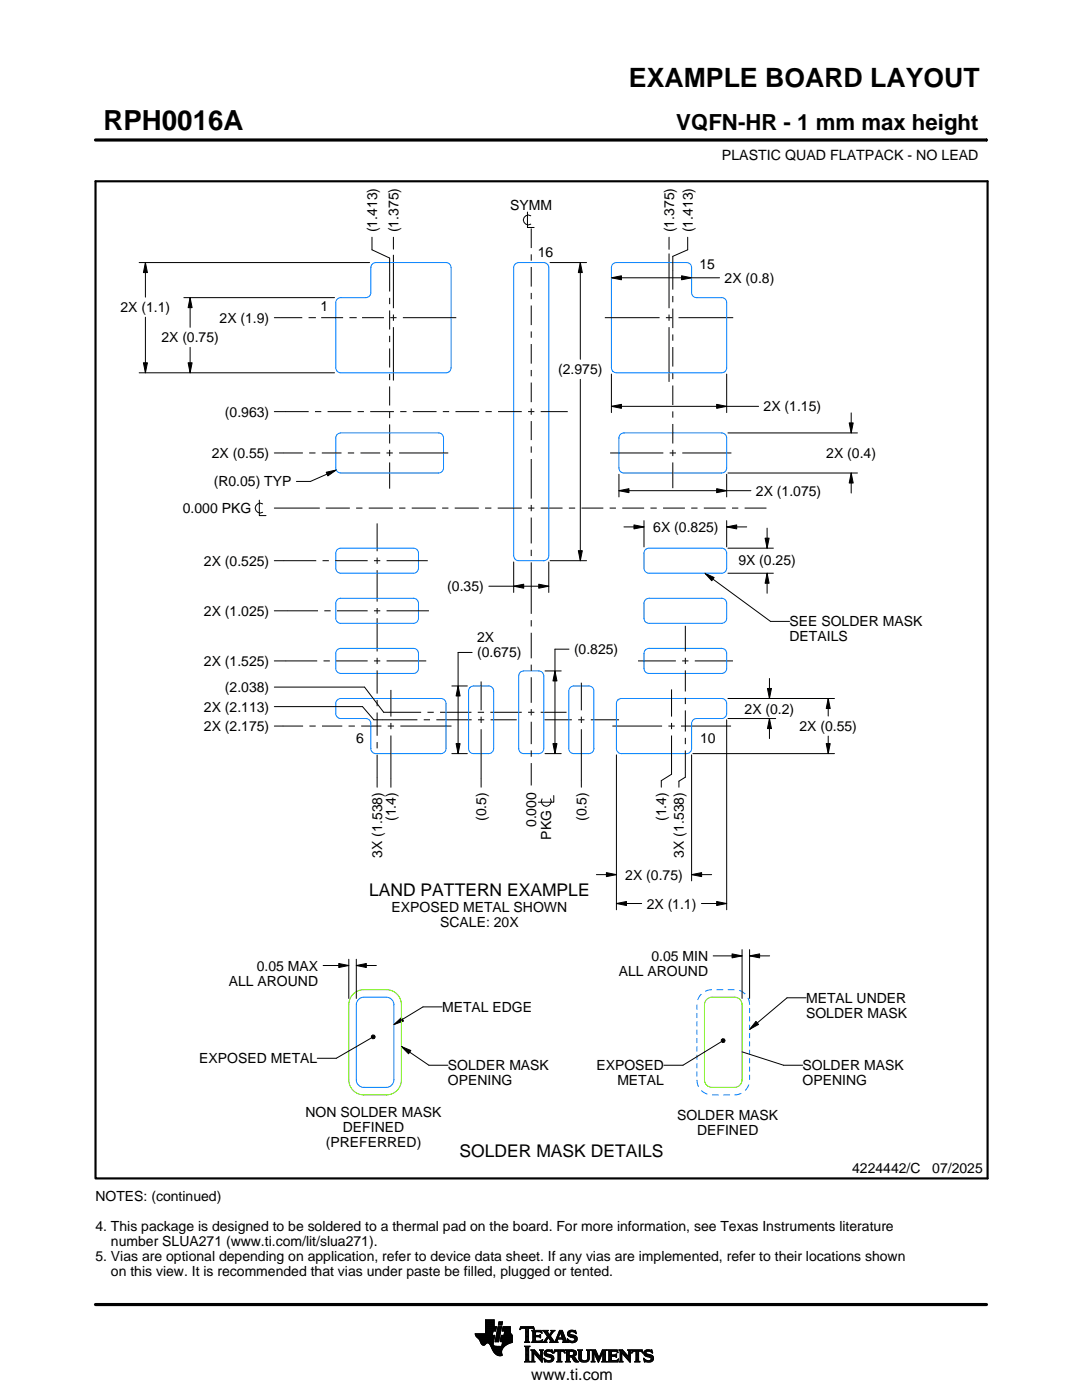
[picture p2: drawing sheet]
<svg xmlns="http://www.w3.org/2000/svg" width="216mm" height="279mm" viewBox="0 0 216 279" stroke-linecap="round" stroke-linejoin="round" font-family="sans-serif">
<g fill="none" stroke="#000" stroke-width=".2">
<path d="M19.1 27.9h177.7M196.8 27.7v.5M27.8 52.4h45.9M29 52.4l.4 2h-.8zM29 52.4v6.9M36.7 59.4h30.1M37.9 59.4l.4 2h-.8zM37.9 59.4v5.9M74.2 47.3v2.6l3.6 1.6v6.7M77.8 59.4v1.3M78.5 47.3v2.4M78.5 50.9v10.6"/>
<path d="M105.2 42.3v3.1h1.4M105.9 43.1a.98 .98 0 0 0-1.5 .8 .98 .98 0 0 0 1.5 .8M106 45.6v3.9M106 50.8v1.2M106 53.3v3.9M106 58.5v1.2M109.8 52.4h7.2M115.8 52.4l.4 2h-.8zM115.8 52.4v19.3M122 55.4l2-.4v.8zM122 55.4h21.6M133.5 47.3v2.5"/>
<path d="M133.5 50.6v10.9M134.3 59.1v1.2M136 55l2 .4-2 .4zM137.2 47.3v2.6l-2.9 1.3v6.6M27.8 74.4h39M28.6 72.4h.8l-.4 2zM29 63.3v11.1M37.5 72.4h.8l-.4 2zM37.9 69.3v5.1M54.7 63.4h5.6M61.6 63.4h1.2M62.8 63.4h.1"/>
<path d="M64.1 63.4h4.4M69.7 63.4h1.3M71 63.4h.1M72.2 63.4h4.4M77.8 62v3.8M77.8 67v1.3M77.8 69.5v3.8M77.8 74.6v1.3M77.8 77.1v3.8M77.9 63.4h1.2M78.5 62.8v1.2M78.5 65.3v10.6"/>
<path d="M80.4 63.4h10.6M106 61v3.9M106 66.1v1.3M106 68.7v3.9M106 73.8v1.3M106 76.3v4M115.8 75.7v36.2M120.7 63.4h10.9M122 74.7v7.6M132.9 63.4h1.2M133.5 62.8v1.2M133.5 65.3v10.9"/>
<path d="M134.3 61.6v3.9M134.3 66.7v1.3M134.3 69.3v3.9M134.3 74.4v1.3M134.3 76.9v3.9M135.4 63.4h10.9M145 74.7v7.6M51.7 99.8v3.1h1.4M54.7 90.4h5.7M54.7 82.1h6.9M61.7 90.4h1.3M62.9 82.1h1.2"/>
<path d="M64.2 90.4h3.9M65.1 94.2l2-.4-1.7 1.2zM65.4 82.1h4.7M67.1 93.8l-5.2 2.3h-2.8M69.4 90.4h1.3M71.4 82.1h1.2M71.9 90.4h4M73.9 82.1h4.7M77.1 90.4h1.3M77.8 82.2v1.2M77.8 84.7v3.8M77.8 89.8v1.2"/>
<path d="M77.8 92.3v5.2M79.6 90.4h9.8M79.9 82.1h1.2M82.4 82.1h4.7M88.4 82.1h1.2M90.9 82.1h4.7M96.9 82.1h1.2M99.4 82.1h4.7M105.4 82.1h1.2M106 81.5v1.3M106 84v3.8M106 89.1v1.2"/>
<path d="M106 91.6v7.9M107.9 82.1h5.4M121.7 90.4h10.7M122 81.1l2-.4v.8zM122 81.1h29.4M123.5 97.9l2-.4v.8zM123.5 94.6v4.6M123.5 97.9h26.3M133.6 90.4h1.3M134.3 82.1v1.3M134.3 84.6v3.9M134.3 89.8v1.2"/>
<path d="M134.3 92.3v5.1M136.1 90.4h9.8M143 80.7l2 .4-2 .4zM143 97.5l2 .4-2 .4zM145 94.6v4.6M145.3 94.4h25.8M145.3 86.4h25.8M169.4 84.4h.8l-.4 2zM169.8 94.4l.4 2h-.8zM169.8 82.4v4M169.8 94.4v4M52.4 100.6a.98 .98 0 0 0-1.5 .8 .98 .98 0 0 0 1.5 .8"/>
<path d="M54.7 101.4h9.1M54.7 111.9h8.4M64.4 111.9h1.2M65 101.4h4.8M66.9 111.9h6.5M71.1 101.4h1.2M73.6 101.4h4.8M74.6 111.9h1.3M75.3 104.5v5.5M75.3 111.3v1.2M75.3 113.8v6.3M77.1 111.9h8.3"/>
<path d="M79.6 101.4h1.3M82.2 101.4h4.8M88.2 101.4h1.3M90.7 101.4h4.8M96.8 101.4h1.3M97.5 117h12M99.3 101.4h4.8M102.5 117l2-.4v.8zM102.5 112.1v6.1M105.4 101.4h1.2M106 100.8v1.2M106 103.3v5.2"/>
<path d="M106 109.7v1.3M106 112.2v10.3M107.5 116.6l2 .4-2 .4zM107.9 101.4h4.4M109.5 112.1v6.1M109.8 111.9h7.2M113.5 101.4h1.3M115.4 109.9h.8l-.4 2zM116 101.4h4.4M121.6 101.4h1.3M124.2 101.4h4.3M124.5 105.2h4"/>
<path d="M126.5 104.8l2 .4-2 .4zM128.5 103.9v5.3M129.8 101.4h1.2M132.3 101.4h4.4M137.9 101.4h1.3M140.4 101.4h4.4M140.7 114.4l1.8 .9-.5 .6zM140.7 114.4l13 9.6h3.8M145 105.2l2-.4v.8zM145 105.2h4M145 103.9v5.3M145.3 114.4h9"/>
<path d="M145.3 109.4h9M146.1 101.4h1.2M148.6 101.4h4.3M152.7 107.4h.8l-.4 2zM153.1 114.4l.4 2h-.8zM153.1 105.4v4M153.1 114.4v4M54.7 131.9h8.6M54.7 121.9h8.8M54.7 137.1h18l3.9 5.1h7.4M64.6 131.9h1.2M64.7 121.9h1.3"/>
<path d="M67.1 131.9h6.3M67.2 121.9h6.2M74.6 131.9h1.3M74.6 121.9h1.3M75.3 121.3v1.2M75.3 123.4v6.6M75.3 131.3v1.2M75.3 133.8v4.6M75.3 139.7v1.2M77.1 131.9h8M77.1 121.9h8.5M78 137.7v5.3"/>
<path d="M90.2 136.9h3M91.4 136.9l.4 2h-.8zM94.2 130.2h-2.8v20.2M96 136v5.8M106 123.8v1.2M106 126.3v5.1M106 132.6v1.3M106 135.2v5.1M108.7 133.9h3.3M110.7 133.9l.4 2h-.8zM113.5 129.6h-2.8v20.8M116 136.2v5.6"/>
<path d="M127.3 131.9h7.6M134 137.6v5.4M136.1 131.9h1.3M136.7 124.9v5.1M136.7 131.3v1.2M136.7 133.8v4.2M136.7 139.3v1.2M138.6 131.9h7.7M145.3 139.4h21.2M153.1 137.4h.8l-.4 2zM153.5 135.4v4M165.3 139.4l.4 2h-.8z"/>
<path d="M165.3 139.4v3.5M54.7 141h17.6l2.3 2.6h8.7M54.7 144.9h5.8M61.7 144.9h1.3M64.3 144.9h4M69.6 144.9h1.2M72.1 144.9h4M75.3 142.2v4.6M75.3 148.1v1.3M75.3 150.6v6.5M77.4 144.9h1.2M78 144.3v1.2"/>
<path d="M78 146.8v10.3M79.9 144.9h10.2M84.5 143.6h1.3M85.3 142.2h1.3M87.1 143.6h7M87.8 142.2h6.3M90.2 150.4h3M91 148.4h.8l-.4 2zM95.3 142.2h1.3M95.4 143.6h1.2M96 143v1.3M96 145.5v11.6"/>
<path d="M97.8 142.2h6.3M97.9 143.6h5.2M105.4 142.2h1.2M106 141.5v1.3M106 144v4.5M106 149.8v1.2M106 152.3v4.5M107.9 142.2h5.1M108.2 159.4a.98 .98 0 0 0 .8 1.5 .98 .98 0 0 0 .8-1.5M108.6 143.6h5.5M108.7 150.4h3.3M110.3 148.4h.8l-.4 2z"/>
<path d="M110.5 158.8v1.3h-3.1M115.4 143.6h1.2M116 143v1.3M116 145.5v11.6M117.9 143.6h5.6M122.2 144.9h9.9M123 150.7v30.9M133.4 144.9h1.2M134 144.3v1.2M134 146.8v7.7l-2 1.3v1.3M135.9 144.9h10M136.7 141.8v4.2"/>
<path d="M136.7 147.3v1.2M136.7 149.8v5.3l-1.2 .8v1.2M138 150.7v25.1M138.3 150.4h28.2M145 143.6v38M145.3 143.4h9.5M153.5 143.4l.4 2h-.8zM153.5 143.4v4M164.9 148.4h.8l-.4 2zM165.3 146.9v3.5M119 174.6h4M121 174.2l2 .4-2 .4z"/>
<path d="M138 174.6l2-.4v.8zM138 174.6h4M143 179.9l2 .4-2 .4zM64.5 192.7h5.1M67.6 192.3l2 .4-2 .4zM69.6 191.4v7.9M71.1 192.7l2-.4v.8zM71.1 191.4v7.9M71.1 192.7h4M123 180.3l2-.4v.8zM123 180.3h5M140 180.3h5"/>
<path d="M142.3 190.8h5.8M146.1 190.4l2 .4-2 .4zM148.1 189.5v9.8M149.6 190.8l2-.4v.8zM149.6 190.8h4M149.6 189.5v9.8M160.9 199.1h-3.8l-7.5 6.3M74.1 206.8l.3-.3 .3 .1 .2 .3-.2 .3-.3 .1-.3-.2zM74.1 207.1l-7 4.1h-3.8M78.6 204.5l1.5-1.4 .4 .7zM80.1 208.9l1.9 .7-.5 .7zM80.1 208.9l5.5 3.7h3.8"/>
<path d="M88.2 200.9h-3.8l-5.8 3.6M143.9 207.5l.3-.2 .3 .1 .2 .3-.2 .3-.3 .1-.3-.2zM143.9 207.9l-7.6 4.7h-3.8M148.1 209.9l8.3 2.7h3.8M150.8 203.8l.6 .7-1.8 .9zM94.8 266.2h3.5M94.8 266.3h3.5M94.9 266.4h3.3M94.9 266.5h3.8l-.2 1.2M94.9 266.5h3.8M95 266.6h3.7M95 266.7h3.7"/>
<path d="M95.1 266.8h3.6M95.2 266.9h3.4M95.3 267h3.3M95.4 267.1h3.2M95.5 267.2h3.1M95.6 267.3h3M95.7 267.4h2.8M95.7 267.5h2.8M95.8 267.6h2.7M95.8 267.7h2.7M95.9 267.8h2.6M95.9 267.9h2.5"/>
<path d="M95.9 268h2.5M96 268h1.1M96 268.1h1M96.1 268.2h.8M96.1 268.3h.7M96.2 268.4h.6M96.3 268.4h.4M96.9 266.1h1.4M96.9 266h1.4M96.9 265.9h1.4M96.9 265.8h1.5M96.9 265.7h1.5"/>
<path d="M96.9 264.7l2.2 .1-.2 .9h-.5l-.2 .8M96.9 265.6h2M96.9 265.5h2M96.9 265.4h2M96.9 265.3h2.1M96.9 265.2h2.1M96.9 265.1h2.1M96.9 265h2.1M96.9 264.9h2.1M96.9 264.8h2.2M96.9 264.6h1.7M96.9 264.5h1.7"/>
<path d="M96.9 264.4h1.7M96.9 264.3h1.7M96.9 264.2h1.7M96.9 264.1h1.7M96.9 264h1.7M96.9 263.9h1.7M96.9 263.8h1.7M96.9 263.7h1.7M96.9 263.6h1.7M96.9 263.5h1.7M96.9 263.4h1.7M97.5 268h.9"/>
<path d="M97.6 268.1h.8M97.7 268.2h.7M97.7 268.3h.7M97.8 268.4h.6M97.9 268.5h.6M97.9 268.6h.7M98 268.7h1.1M98 268.8h2.6M98 268.8h2.5M98.1 268.9h2.3M98.1 269h2.3M98.1 269.1h2.2"/>
<path d="M98.2 269.2h2.1M98.2 269.2h2M98.2 269.3h2M98.3 269.4h1.9M98.3 269.5h1.8M98.4 269.6h1.7M98.4 268v.4l.3 .2 2 .1M98.5 269.7h1.6M98.5 267.7l-.1 .3M98.5 269.8h1.6M98.6 269.9h1.5M98.6 264.8v-1.4h-1.7v2.8h-2.1l.1 .3 .7 .8 .7 1.1 .3 .1 .6-.5 .4 .1 1 1.8 .8 .6h.8l-.1-1 .8-1"/>
<path d="M98.6 270h1.5M98.7 270h1.4M98.8 270.1h1.3M98.8 267.7h.7M98.8 267.6h.7M98.8 267.5h.7M98.9 270.2h1.2M98.9 267.4h.7M98.9 267.3h.7M98.9 267.2h.7M98.9 267.1h.7M98.9 267h.7"/>
<path d="M98.9 270.3h1.3M99 266.9h.6M99 266.9h.7M99 266.8h.7M99 266.7h.7M99 266.6h.7M99 266.5h.7M99.1 270.4h1.1M99.1 266.4h.7M99.1 266.3h.7M99.1 266.2h.7M99.1 266.1h.7"/>
<path d="M99.1 266h.7M99.2 265.9h.7M99.2 265.8h.7M99.2 270.4h1M99.2 265.7h.7M99.2 265.6h.7M99.2 265.5h.7M99.3 265.4h.6M99.3 265.4h.7M99.3 265.3h.7M99.3 265.2h.7M99.3 265.1h.7"/>
<path d="M99.3 265h.7M99.4 270.5h.8M99.4 264.9h.7M99.4 264.8h.7M99.4 264.8h.7l-.6 3h-.7zM99.4 264.5l.2-.7h.7l-.2 .7h-.7M99.5 264.4h.6M99.5 264.3h.7M99.5 264.2h.7M99.5 264.1h.7M99.5 264h.7M99.5 263.9h.7"/>
<path d="M99.6 263.8h.7M99.8 270.6h.1M99.8 267.7h2.4M99.8 267.6h2.4M99.8 267.5h2.4M99.9 267.4h2.3M99.9 267.3h2.3M99.9 267.2h2.3M99.9 267.1h2.3M99.9 267h2.3M99.9 266.9h2.3M100 266.9h2.2"/>
<path d="M100 266.8h2.2M100 266.7h2.2M100 266.6h2.2M100 266.5h2.2M100.1 268.6h.7M100.2 268.5h.7M100.2 268.4h.8M100.2 268.4h.9M100.2 268.3h1M100.2 268.2h1.2M100.2 265.6h1.6M100.2 268.1h1.4"/>
<path d="M100.2 265.5h1.6M100.2 268h1.6M100.3 265.4h1.5M100.3 268h1.7M100.3 267.9h1.9M100.3 265.3h1.5M100.3 267.8h1.9M100.3 265.2h1.5M100.3 265.1h1.5M100.3 265h1.5M100.4 264.9h1.4M100.4 264.8h1.4"/>
<path d="M100.6 266.5l.1-.8h-.5l.2-.9h1.4l.1 1.1 .3 .6v1.4l-1.3 .6M100.6 266.4h1.5M100.6 266.3h1.4M100.6 266.2h1.4M100.6 266.1h1.3M100.7 266h1.2M100.7 265.9h1.2M100.7 265.8h1.1M100.7 265.7h1.1M102.2 266.5h-2.2l-.2 1.1 .5 .2-.2 .9M103.7 265.3h.1M103.8 265.2h.2"/>
<path d="M103.8 265h2.8M103.8 264.9h2.7M103.9 264.8h2.6M104.7 267.8h1M104.7 271.8h1.1M104.7 268.7h1M104.8 267.7h.7M104.8 271.7h.8M104.9 265.2h.6M104.9 268.9h.6M104.9 267.6h.6M104.9 267.5l-.2 .3"/>
<path d="M104.9 267.5h.6M104.9 267.4h.6M104.9 267.3h.6M104.9 267.2h.6M104.9 267.1h.6M104.9 267h.6M104.9 266.8h.6M104.9 266.7h.6M104.9 266.6h.6M104.9 266.5h.6M104.9 266.4h.6M104.9 266.3h.6"/>
<path d="M104.9 266.2h.6M104.9 266.1h.6M104.9 265.9h.6M104.9 265.8h.6M104.9 265.7h.6M104.9 265.6h.6M104.9 265.5h.6M104.9 265.4h.6M104.9 265.3h.6M104.9 271.5h.6M104.9 269h.6M104.9 271.4h.6"/>
<path d="M104.9 271.4v-2.4l-.2-.4h1.1l-.3 .4v2.4M104.9 271.4l-.2 .4h1.1l-.3-.4M104.9 271.3h.6M104.9 271.2h.6M104.9 271.1h.6M104.9 271h.6M104.9 270.9h.6M104.9 270.8h.6M104.9 270.6h.6M104.9 270.5h.6M104.9 270.4h.6M104.9 270.3h.6"/>
<path d="M104.9 270.2h.6M104.9 270.1h.6M104.9 270h.6M104.9 269.9h.6M104.9 269.8h.6M104.9 269.6h.6M104.9 269.5h.6M104.9 269.4h.6M104.9 269.3h.6M104.9 269.2h.6M104.9 269.1h.6M105.5 267.5l.2 .3"/>
<path d="M105.5 267.5v-2.3l.7-.1 .4 .3-.1-.6h-2.6l-.1 .6 .4-.3 .7 .1v2.3M105.7 267.8h-1M105.9 271.8h.8M105.9 269.4h.8M106.1 269.5h.7M106.1 267.8h2M106.1 271.7h.5M106.2 269.6h.7M106.2 271.5h.3M106.2 265.6h1.8M106.2 269.8h.8M106.2 271.4h.3"/>
<path d="M106.2 271.4l-.3 .4h.8l-.2-.4M106.2 271.3h.3M106.2 271.2h.3M106.2 271.1h.3M106.2 271h.3M106.2 270.9h.3M106.2 270.8h.3M106.2 270.6h.3M106.2 270.5h.3M106.2 270.4h.3M106.2 270.3h.3M106.2 270.2h.3"/>
<path d="M106.2 270.1h.3M106.2 270h1M106.2 269.9h.9M106.2 269.8v1.6M106.2 269.8l-.3-.4h.8l1.2 1.4M106.3 267.7h1.8M106.3 265.7h1.8M106.3 267.6h.6M106.3 265.8h.6M106.3 267.5l-.2 .3M106.3 267.5h.5M106.3 267.4h.5"/>
<path d="M106.3 267.3h.5M106.3 267.2h.5M106.3 267.1h.5M106.3 267h.5M106.3 266.8h.5M106.3 266.7h1.6M106.3 266.6h1.6M106.3 266.5h.5M106.3 266.4h.5M106.3 266.3h.5M106.3 266.2h.5M106.3 266.1h.5"/>
<path d="M106.3 265.9h.5M106.4 265.2h.2M106.5 270h.1M106.5 270v1.4M106.5 265.3h.1M106.6 270.1h.7M106.7 270.2h.7M106.8 270.3h.7M106.8 265.9l.2-.1h.6l.6 .2-.2-.5h-1.9l.2 .3v1.7M106.8 265.9v.6h.8l.3-.2v.7M106.9 270.4h.7M107 270.5h.7"/>
<path d="M107.1 270.6h.7M107.2 270.8h1M107.3 270.9h.9M107.4 271h.8M107.5 271.1h.7M107.6 271.2h.6M107.6 266.5h.3M107.7 271.3h.5M107.7 269.4h.7M107.7 266.8h.2M107.7 267.6h.5M107.8 266.4h.1"/>
<path d="M107.8 271.4h.4M107.8 267h.1M107.8 265.8h.3M107.8 269.5h.5M107.9 271.5h.3M107.9 269.6h.3M107.9 267l-.3-.2h-.8l.1 .8h.9l.5-.2M107.9 269.8h.3M107.9 270.6h.3M107.9 270.5h.3M107.9 270.4h.3M107.9 270.3h.3"/>
<path d="M107.9 270.2h.3M107.9 270.1h.3M107.9 270h.3M107.9 269.9h.3M107.9 269.8v1M107.9 269.8l-.2-.4h.7l-.2 .4M108 271.7h.2M108 265.9h.1M108 267.5h.2M108.1 271.8h.1M108.1 266.1h.1M108.2 267.4h.1"/>
<path d="M108.2 269.8v2.1l-1.7-1.9M108.2 267.8h.9M108.3 267.4l-.2 .5-2-.1M108.3 265.6h1M108.5 267.7h.5M108.5 271.1l.8 .4h.5l.2-.1-.1-.4-1-.4-.3-.3 .1-.7 .7-.2 .6 .1 .2-.1 .1 .6-.9-.3-.3 .1-.1 .3 1.3 .4 .2 .6M108.5 271.1h.1M108.5 265.7h.7M108.5 271.2h.2M108.6 271.3h.2M108.6 270.1h.4M108.6 270h.4"/>
<path d="M108.6 270.2h.6M108.6 267.6h.4M108.6 271.4h.4M108.6 269.9h.4M108.6 270.3h1M108.6 265.8h.7M108.6 271.5h.8M108.6 269.8h.5M108.7 271.7h1.5M108.7 270.4h1.3M108.7 267.5h.3M108.7 271.8h.1"/>
<path d="M108.7 265.9h.6M108.7 269.6h1.5M108.8 267.4h.3M108.8 270.5h1.5M108.8 266.1h.6M108.8 269.5h1.4M108.8 267.3h.4M108.9 266.2h.6M108.9 267.2h.4M108.9 266.3h.6M108.9 270.6h1.5M109 267.1h.3"/>
<path d="M109 266.4h1M109.1 271.8h.9M109.1 269.4h.7M109.1 267h.9M109.1 266.5h.8M109.1 267.8h-.9M109.2 266.8h.8M109.2 266.6h.6M109.2 266.7h.7M109.2 266.7l-.6 .9-.4 .2M109.3 270.8h1.1M109.5 267.1h.6"/>
<path d="M109.6 267.2h.6M109.7 271.5h.7M109.7 267.3h.6M109.7 267.8l.2-.2-.5-.7-.4 .8 .1 .1M109.7 267.8h1.6M109.7 266.3h.4M109.7 267.4h.6M109.8 270.9h.7M109.8 266.2h.3M109.8 266.6l.9 1.2 1-2.3h.5l.8 2.1 .3 .2M109.8 267.5h.6M109.9 266.1h.3"/>
<path d="M109.9 269.8h.4M109.9 267.6h.6M109.9 267.7h.7M109.9 271.4h.5M109.9 265.9h.4M110 271h.5M110 265.6h.7M110 265.9l-.4 .5-.4-.6 .2-.3h-1.1l.9 1.2M110 265.9l.1-.2-.2-.2h.8l-.9 1.1M110 271.3h.5M110 265.8h.4M110 271.1h.5"/>
<path d="M110 271.2h.5M110.1 269.4h.1M110.1 265.7h.4M110.1 269.9h.2M110.2 270h.1M110.5 270h.1M110.5 269.9h.2M110.5 271.1l-.2 .5-.8 .3-.6-.2-.2 .1-.2-.7M110.5 269.8h.3M110.6 269.6h2.1M110.6 269.5h2M110.6 269.4h2"/>
<path d="M110.7 267.7h.5M110.8 267.6h.4M110.9 267.5h.3M110.9 267.4h.3M111 267.3h.3M111 267.2h1.8M111 267.1h1.8M111.1 267h.3M111.1 271.8h1M111.1 266.8h.4M111.2 266.7h.3M111.2 267.5l.1-.2h1l.1 .2"/>
<path d="M111.2 267.5v.3h.1M111.2 266.6h.3M111.3 266.5h.3M111.3 271.7h.6M111.3 266.4h.3M111.3 271.5h.6M111.3 267.8h-1.6M111.3 269.8h.6M111.4 266.3h.3M111.4 271.4h.5M111.4 271.4l-.1-1.7h-.4l-.4 .4 .2-.7h1.9l.1 .7-.3-.4h-.5v1.7M111.4 270.5h.5"/>
<path d="M111.4 270.4h.5M111.4 270.3h.5M111.4 270.2h.5M111.4 270.1h.5M111.4 270h.5M111.4 269.9h.5M111.4 271.4l-.3 .4h1l-.2-.4M111.4 271.3h.5M111.4 271.2h.5M111.4 271.1h.5M111.4 271h.5M111.4 270.9h.5"/>
<path d="M111.4 270.8h.5M111.4 270.6h.5M111.4 266.2h.3M111.4 266.1h.4M111.5 265.9h.9M111.5 265.8h.8M111.6 265.7h.7M111.6 265.6h.6M111.8 265.9l.4 1.1h-.8zM111.9 266.1h.5M111.9 266.2h.5M111.9 266.3h.6"/>
<path d="M112 266.4h.5M112 266.5h.6M112.1 266.6h.5M112.1 266.7h.6M112.1 266.8h.6M112.2 267h.5M112.2 267.8h1.1M112.3 267.3h.6M112.3 267.4h.6M112.4 267.5h.6M112.4 267.5v.3h-.2M112.4 269.8h.3"/>
<path d="M112.4 267.6h.6M112.4 267.7h.7M112.6 269.9h.1M112.6 270h.2M112.8 271.8h1M112.8 269.4h1.6M113 269.5h1.7M113 271.7h.7M113 269.6h1.9M113 271.5h.6M113 269.8h.6M113 271.4h.6"/>
<path d="M113 271.4l-.2 .4h1l-.2-.4M113 271.3h.6M113 271.2h.6M113 271.1h.6M113 271h.6M113 270.9h.6M113 270.8h1.5M113 270.6h1.6M113 270.5h1.8M113 270.4h.6M113 270.3h.6M113 270.2h.6"/>
<path d="M113 270.1h.6M113 270h.6M113 269.9h.6M113 269.8v1.6M113 269.8l-.2-.4h1.4l.6 .2 .2 .3v.4l-.2 .3-.4 .1M113.2 267.3h.2M113.2 267.4h.3M113.2 266.2h.5M113.2 266.3h.6M113.2 266.1h.5M113.3 267.5h.3M113.3 267.8h-1.1"/>
<path d="M113.3 266.4h.9M113.3 265.9h.4M113.3 267.6h.6M113.3 266.5h1.3M113.3 267.7h1.6M113.3 265.8h.5M113.3 267.8h.2M113.4 266.6h1.5M113.4 265.7h1.5M113.4 265.7l.5-.2 .7 .1 .2-.1 .1 .7-.7-.4h-.4l-.1 .3 .1 .2 .9 .2 .4 .3 .1 .5-.3 .5-.6 .2-.7-.2-.2 .1-.2-.7 .9 .5 .5-.1 .1-.3-.2-.3-1.1-.4-.2-.4zM113.5 266.7h1.5M113.5 265.6h1.4"/>
<path d="M113.6 271.4v-.6h.4l.7 1h.8M113.6 269.9l.1-.2 .7 .2v.4l-.4 .2M113.6 269.9v.6M113.7 267.8h1.1M113.8 266.8h1.3M113.8 265.5h.6M114 268h.4M114.1 270.9h.6M114.2 271h.6M114.2 271.1h.7M114.3 271.2h.6M114.3 267h.8"/>
<path d="M114.3 269.8h.7M114.3 270.4h.6M114.4 271.3h.6M114.4 270.7l1.1 1.1M114.4 270.7h.1M114.4 271.4h.7M114.4 269.9h.6M114.4 270.3h.6M114.5 267.6h.5M114.5 270.2h.5M114.5 270h.5M114.5 265.8h.4"/>
<path d="M114.5 270.1h.5M114.5 271.5h.7M114.6 271.7h.7M114.6 267.1h.6M114.6 267.5h.5M114.7 267.2h.5M114.7 267.4h.5M114.7 265.9h.3M114.7 267.3h.5M114.7 271.8h.8M114.8 266.1h.2M114.9 266.2h.1"/>
<path d="M115.3 269.4h.9M115.4 269.5h.7M115.5 269.6h.5M115.5 269.8h.5M115.5 269.8v1.4l.4 .5 .6 .2 .7-.1 .3-.3 .1-.5M115.5 271h.5M115.5 270.9h.5M115.5 270.8h.5M115.5 270.6h.5M115.5 270.5h.5M115.5 270.4h.5M115.5 270.3h.5"/>
<path d="M115.5 270.2h.5M115.5 270.1h.5M115.5 270h.5M115.5 269.9h.5M115.5 269.8l-.2-.4h.9l-.2 .4M115.5 271.1h.5M115.5 271.2h.5M115.5 271.3h.6M115.6 271.4h.6M115.7 271.5h.8M115.8 271.7h1.5M116 271l.2 .4 .5 .2 .4-.2 .2-.4"/>
<path d="M116 269.8v1.2M116 271.8h1.1M116.8 271.5h.6M117 269.4h.8M117.1 271.4h.4M117.2 269.5h.5M117.2 271.3h.4M117.2 269.6h.4M117.2 271.2h.4M117.2 271.1h.4M117.3 269.8h.3M117.3 271h.3"/>
<path d="M117.3 270.9h.3M117.3 270.8h.3M117.3 270.6h.3M117.3 270.5h.3M117.3 270.4h.3M117.3 270.3h.3M117.3 270.2h.3M117.3 270.1h.3M117.3 270h.3M117.3 269.9h.3M117.6 269.8l.2-.4h-.8l.2 .3 .1 1.3M117.6 269.8v1.2"/>
<path d="M118 271.8h.7M118 269.4h.8M118.1 269.5h.8M118.1 271.7h.5M118.2 269.6h.7M118.2 271.5h.3M118.2 269.8h.8M118.2 271.4h.3M118.2 269.8l-.2-.4h.8l.7 1.6 .7-1.6h.9l-.3 .4M118.2 271.4l-.2 .4h.7l-.2-.4M118.2 271.3h.3M118.2 271.2h.3"/>
<path d="M118.2 271.1h.3M118.2 271h.3M118.2 270.9h.3M118.2 270.8h.3M118.2 270.6h.3M118.2 270.5h.3M118.2 270.4h.3M118.2 270.3h.3M118.2 270.2h.3M118.2 270.1h.3M118.2 270h.9M118.2 269.9h.8"/>
<path d="M118.2 269.8v1.6M118.6 270.1h.5M118.6 270.2h.6M118.7 270.3h.5M118.7 270.4h.6M118.8 270.5h.5M118.8 270.6h.6M118.9 270.8h.5M118.9 270.9h.6M119 271h.8M119 271.1h.8M119.1 271.2h.6"/>
<path d="M119.1 271.3h.6M119.2 271.4h.4M119.2 271.5h.4M119.3 271.7h.2M119.3 271.8h.2M119.6 270.9h.3M119.6 270.8h.3M119.7 270.6h.3M119.7 270.5h.3M119.8 270.4h.3M119.8 270.3h.3M119.9 270.2h.3"/>
<path d="M119.9 270.1h.3M120 270h.8M120 269.9h.8M120 269.8h.8M120.1 271.8h1M120.1 269.6h.7M120.1 269.5h.8M120.2 269.4h.9M120.2 271.7h.7M120.3 271.5h.5M120.3 271.4h.5M120.3 271.4l-.2 .4h1l-.3-.4"/>
<path d="M120.3 271.4v-1.5l-.9 2-.9-2v1.5M120.3 271.3h.5M120.3 271.2h.5M120.3 271.1h.5M120.3 271h.5M120.3 270.9h.5M120.3 270.8h.5M120.3 270.6h.5M120.3 270.5h.5M120.3 270.4h.5M120.3 270.3h.5M120.3 270.2h.5"/>
<path d="M120.3 270.1h.5M120.8 269.8v1.6M121.2 271.8h2M121.2 269.4h1.9M121.4 269.5h1.8M121.4 271.7h1.9M121.5 269.6h1.7M121.5 271.5h1.8M121.5 269.8h.5M121.5 271.4h.5M121.5 269.8l-.3-.4h1.9l.2 .6M121.5 269.9h.5"/>
<path d="M121.5 269.8v1.6M121.5 271.3h.5M121.5 271.2h.5M121.5 271.1h.5M121.5 271h.5M121.5 270.9h.5M121.5 270.8h.5M121.5 270.6h1.5M121.5 270.5h1.5M121.5 270.4h1.5M121.5 270.3h.5M121.5 270.2h.5"/>
<path d="M121.5 270.1h.5M121.5 270h.5M122.6 270.4l.4-.2v.7l-.2-.2h-.8v.7l.2 .1M122.9 270.8h.1M122.9 270.3h.1M123 269.8h.3M123.1 271.4h.3M123.2 269.9h.1M123.3 270h.1M123.3 270l-.4-.3h-.8l-.1 .7M123.3 271.3h.1M123.4 271.2h.1"/>
<path d="M123.4 271.2l-.2 .6h-2l.3-.4M123.4 271.2l-.3 .3h-.4M123.5 271.8h.8M123.5 269.4h.7M123.6 269.5h.7M123.7 271.7h.5M123.7 269.6h.7M123.7 271.5h.4M123.7 269.8h.8M123.7 271.4h.4M123.7 271.4l-.2 .4h.8l-.2-.4M123.7 271.3h.4"/>
<path d="M123.7 271.2h.4M123.7 271.1h.4M123.7 271h.4M123.7 270.9h.4M123.7 270.8h.4M123.7 270.6h.4M123.7 270.5h.4M123.7 270.4h.4M123.7 270.3h.4M123.7 270.2h.4M123.7 270.1h.4M123.7 270h1"/>
<path d="M123.7 269.9h.9M123.7 269.8v1.6M123.7 269.8l-.2-.4h.7l1.2 1.4 .1-1M124.1 270v1.4M124.1 270h.1M124.2 270.1h.6M124.2 270.2h.7M124.3 270.3h.7M124.4 270.4h.7M124.5 270.5h.7M124.6 270.6h.7M124.7 270.8h1.1"/>
<path d="M124.8 270.9h1M124.9 271h.9M125 271.1h.8M125.1 271.2h.7M125.2 271.3h.6M125.2 269.4h.8M125.3 271.4h.5M125.4 269.5h.5M125.4 271.5h.4M125.4 269.6h.4M125.5 269.8h.3M125.5 269.8l-.3-.4h.8l-.2 .4"/>
<path d="M125.5 270.4h.3M125.5 270.3h.3M125.5 270.2h.3M125.5 270.1h.3M125.5 270h.3M125.5 269.9h.3M125.5 270.6h.3M125.5 270.5h.3M125.5 271.7h.3M125.6 271.8h.2M125.8 269.8v2.1l-1.7-1.9M126 270h.1"/>
<path d="M126.1 269.9h.1M126.1 269.8h.3M126.1 269.6h2.1M126.2 269.5h2M126.2 269.4h2M126.6 271.8h1.1M126.9 271.7h.6M126.9 271.5h.5M126.9 269.8h.5M126.9 271.4h.5M126.9 271.4v-1.7h-.5l-.3 .4 .1-.7h1.9l.2 .7-.4-.4h-.5v1.7M126.9 270.5h.5"/>
<path d="M126.9 270.4h.5M126.9 270.3h.5M126.9 270.2h.5M126.9 270.1h.5M126.9 270h.5M126.9 269.9h.5M126.9 271.4l-.3 .4h1.1l-.3-.4M126.9 271.3h.5M126.9 271.2h.5M126.9 271.1h.5M126.9 271h.5M126.9 270.9h.5"/>
<path d="M126.9 270.8h.5M126.9 270.6h.5M128 269.8h.3M128.1 269.9h.2M128.2 270h.1M128.4 271.1h.1M128.4 271.2h.2M128.5 271.3h.2M128.5 270.1h.4M128.5 270h.4M128.5 270.2h.6M128.5 271.4h.4"/>
<path d="M128.5 269.9h.4M128.5 270.3h1M128.5 271.5h.8M128.5 269.8h.5M128.6 271.7h1.5M128.6 270.4h1.3M128.6 271.8h.1M128.6 269.6h1.5M128.7 270.5h1.5M128.7 269.5h1.4M128.8 270.6h1.5M128.9 271.8h1"/>
<path d="M129 269.4h.7M129.1 270.8l-.6-.4 .1-.7 .5-.3 .8 .1 .2-.1 .1 .7-.8-.4-.4 .1-.1 .2 1.3 .5 .2 .6M129.1 270.8l.7 .2v.4l-.6 .1-.8-.4M129.2 270.8h1.1M129.6 271.5h.7M129.6 270.9h.8M129.8 269.8h.4M129.8 271.4h.5M129.9 271h.5M129.9 271.3h.5M129.9 271.1h.5M129.9 271.2h.5"/>
<path d="M129.9 269.4h.2M130 269.9h.2M130.1 270h.1M130.4 271.1l-.3 .5-.7 .3-.6-.2-.2 .1-.2-.7"/>
</g>
<g fill="#000">
<path d="M29 52.4l.4 2h-.8zM37.9 59.4l.4 2h-.8zM115.8 52.4l.4 2h-.8zM122 55.4l2-.4v.8zM136 55l2 .4-2 .4zM28.6 72.4h.8l-.4 2zM37.5 72.4h.8l-.4 2zM65.1 94.2l2-.4-1.7 1.2zM122 81.1l2-.4v.8zM123.5 97.9l2-.4v.8zM143 80.7l2 .4-2 .4zM143 97.5l2 .4-2 .4z"/>
<path d="M169.8 94.4l.4 2h-.8zM169.4 84.4h.8l-.4 2zM102.5 117l2-.4v.8zM107.5 116.6l2 .4-2 .4zM115.4 109.9h.8l-.4 2zM126.5 104.8l2 .4-2 .4zM140.7 114.4l1.8 .9-.5 .6zM145 105.2l2-.4v.8zM152.7 107.4h.8l-.4 2zM153.1 114.4l.4 2h-.8zM91.4 136.9l.4 2h-.8zM110.7 133.9l.4 2h-.8z"/>
<path d="M153.1 137.4h.8l-.4 2zM165.3 139.4l.4 2h-.8zM91 148.4h.8l-.4 2zM110.3 148.4h.8l-.4 2zM153.5 143.4l.4 2h-.8zM164.9 148.4h.8l-.4 2zM121 174.2l2 .4-2 .4zM138 174.6l2-.4v.8zM67.6 192.3l2 .4-2 .4zM71.1 192.7l2-.4v.8zM123 180.3l2-.4v.8zM143 179.9l2 .4-2 .4z"/>
<path d="M146.1 190.4l2 .4-2 .4zM149.6 190.8l2-.4v.8zM74.1 206.8l.3-.3 .3 .1 .2 .3-.2 .3-.3 .1-.3-.2zM78.6 204.5l1.5-1.4 .4 .7zM80.1 208.9l1.9 .7-.5 .7zM143.9 207.5l.3-.2 .3 .1 .2 .3-.2 .3-.3 .1-.3-.2zM150.8 203.8l.6 .7-1.8 .9z"/>
</g>
<path d="M19.1 36.2h178v199h-178z" fill="none" stroke="#000" stroke-width=".43"/>
<path d="M19 27.9h177.8M19 260.3h177.8" fill="none" stroke="#000" stroke-width=".63"/>
<g fill="none" stroke="#0080ff" stroke-width=".2">
<path d="M67.3 59.7l.7-.3h5a1 1 0 0 0 1-1v-5a1 1 0 0 1 1-1h14a1 1 0 0 1 1 1v20a1 1 0 0 1-1 1h-21a1 1 0 0 1-1-1v-13zM102.8 52.7l.7-.3h5a1 1 0 0 1 1 1v57.5a1 1 0 0 1-1 1h-5a1 1 0 0 1-1-1v-57.5zM122.3 52.7l.7-.3h14a1 1 0 0 1 1 1v5a1 1 0 0 0 1 1h5a1 1 0 0 1 1 1v13a1 1 0 0 1-1 1h-21l-.7-.3-.3-.7v-20zM67.3 86.7l.7-.3h19.5a1 1 0 0 1 1 1v6a1 1 0 0 1-1 1h-19.5a1 1 0 0 1-1-1v-6zM123.8 86.7l.7-.3h19.5a1 1 0 0 1 1 1v6a1 1 0 0 1-1 1h-19.5a1 1 0 0 1-1-1v-6zM67.3 109.7l.7-.3h14.5a1 1 0 0 1 1 1v3a1 1 0 0 1-1 1h-14.5a1 1 0 0 1-1-1v-3zM67.3 119.7l.7-.3h14.5a1 1 0 0 1 1 1v3a1 1 0 0 1-1 1h-14.5a1 1 0 0 1-1-1v-3zM128.8 109.7l.7-.3h14.5a1 1 0 0 1 1 1v3a1 1 0 0 1-1 1h-14.5a1 1 0 0 1-1-1v-3zM128.8 119.7l.7-.3h14.5a1 1 0 0 1 1 1v3a1 1 0 0 1-1 1h-14.5a1 1 0 0 1-1-1v-3zM67.3 129.7l.7-.3h14.5a1 1 0 0 1 1 1v3a1 1 0 0 1-1 1h-14.5a1 1 0 0 1-1-1v-3zM67.3 139.7l.7-.3h20a1 1 0 0 1 1 1v9a1 1 0 0 1-1 1h-13a1 1 0 0 1-1-1v-5a1 1 0 0 0-1-1h-5a1 1 0 0 1-1-1v-2zM93.8 137.2l.7-.3h3a1 1 0 0 1 1 1v11.5a1 1 0 0 1-1 1h-3a1 1 0 0 1-1-1v-11.5z"/>
<path d="M103.8 134.2l.7-.3h3a1 1 0 0 1 1 1v14.5a1 1 0 0 1-1 1h-3a1 1 0 0 1-1-1v-14.5zM113.8 137.2l.7-.3h3a1 1 0 0 1 1 1v11.5a1 1 0 0 1-1 1h-3a1 1 0 0 1-1-1v-11.5zM123.3 139.7l.7-.3h20a1 1 0 0 1 1 1v2a1 1 0 0 1-1 1h-5a1 1 0 0 0-1 1v5a1 1 0 0 1-1 1h-13a1 1 0 0 1-1-1v-9zM128.8 129.7l.7-.3h14.5a1 1 0 0 1 1 1v3a1 1 0 0 1-1 1h-14.5a1 1 0 0 1-1-1v-3zM71.7 199.3l.9-.3h4.5a1.5 1.5 0 0 1 1.5 1.5v15a1.5 1.5 0 0 1-1.5 1.5h-4.5a1.5 1.5 0 0 1-1.5-1.5v-15l.1-.5zM140 198.4l-.8 1.2M142.1 197.5l-1.4 .3M143 197.5h1.3M145.2 197.5h1.4M147.5 197.7l1.2 .7M149.2 199.1l.4 1.4M139.1 215.5l.3 1.3"/>
<path d="M139.1 200.5v1M139.1 202.2v1M139.1 203.8v1M139.1 205.5v1M139.1 207.2v1M139.1 208.8v1M139.1 210.5v1M139.1 212.2v1M139.1 213.8v1M139.4 216.8v.1M140 217.6l1.1 .8M142.1 218.5h1.3"/>
<path d="M144.3 218.5h1.4M147.9 218.2l-1.3 .3M149.4 216.4l-.7 1.2M149.6 201.2v1M149.6 202.8v1M149.6 204.5v1M149.6 206.2v1M149.6 207.8v1M149.6 209.5v1M149.6 211.2v1M149.6 212.8v1M149.6 214.5v1"/>
</g>
<path d="M70.7 198.2l1.2-.6 .7-.1h4.5a3 3 0 0 1 3 3v15a3 3 0 0 1-3 3h-4.5a3 3 0 0 1-3-3v-15a2.99 2.99 0 0 1 1.1-2.3zM141.2 199.3l.9-.3h4.5a1.5 1.5 0 0 1 1.5 1.5v15a1.5 1.5 0 0 1-1.5 1.5h-4.5a1.5 1.5 0 0 1-1.5-1.5v-15v-.5z" fill="none" stroke="#6ef200" stroke-width=".2"/>
<text font-size="5.5" x="20.6" y="26">RPH0016A</text>
<text font-size="5.3" x="125.5" y="17.4">EXAMPLE BOARD LAYOUT</text>
<text font-size="4.4" x="135" y="26">VQFN-HR - 1 mm max height</text>
<g font-size="3.5">
<text x="73.7" y="178.9">LAND PATTERN EXAMPLE</text>
<text x="91.7" y="230.9">SOLDER MASK DETAILS</text>
</g>
<text font-size="3.2" x="106" y="275.3">www.ti.com</text>
<g font-size="2.8">
<text x="144.1" y="32">PLASTIC QUAD FLATPACK - NO LEAD</text>
<text x="101.8" y="41.9">SYMM</text>
<text x="75.2" y="46.3" transform="rotate(-90 75.2 46.3)">(1.413)</text>
<text x="79.5" y="46.3" transform="rotate(-90 79.5 46.3)">(1.375)</text>
<text x="134.5" y="46.3" transform="rotate(-90 134.5 46.3)">(1.375)</text>
<text x="138.2" y="46.3" transform="rotate(-90 138.2 46.3)">(1.413)</text>
<text x="107.3" y="51.3">16</text>
<text x="139.6" y="53.8">15</text>
<text x="144.6" y="56.4">2X (0.8)</text>
<text x="24.1" y="62.3">2X (1.1)</text>
<text x="43.8" y="64.4">2X (1.9)</text>
<text x="64" y="62.1">1</text>
<text x="32.2" y="68.3">2X (0.75)</text>
<text x="111.4" y="74.7">(2.975)</text>
<text x="44.9" y="83.1">(0.963)</text>
<text x="152.4" y="82.1">2X (1.15)</text>
<text x="42.3" y="91.4">2X (0.55)</text>
<text x="164.9" y="91.4">2X (0.4)</text>
<text x="42.6" y="97.1">(R0.05) TYP</text>
<text x="150.8" y="98.9">2X (1.075)</text>
<text x="36.5" y="102.4">0.000 PKG</text>
<text x="130.4" y="106.2">6X (0.825)</text>
<text x="40.7" y="112.9">2X (0.525)</text>
<text x="147.3" y="112.7">9X (0.25)</text>
<text x="89.2" y="118">(0.35)</text>
<text x="40.7" y="122.9">2X (1.025)</text>
<text x="157.5" y="125">SEE SOLDER MASK</text>
<text x="95.2" y="128.2">2X</text>
<text x="95.2" y="131.2">(0.675)</text>
<text x="114.5" y="130.6">(0.825)</text>
<text x="157.5" y="128">DETAILS</text>
<text x="40.7" y="132.9">2X (1.525)</text>
<text x="40.7" y="142">2X (2.113)</text>
<text x="44.9" y="138.1">(2.038)</text>
<text x="148.6" y="142.4">2X (0.2)</text>
<text x="40.7" y="145.9">2X (2.175)</text>
<text x="71" y="148.3">6</text>
<text x="139.7" y="148.4">10</text>
<text x="159.5" y="145.9">2X (0.55)</text>
<text x="79" y="163.8" transform="rotate(-90 79 163.8)">(1.4)</text>
<text x="97" y="163.8" transform="rotate(-90 97 163.8)">(0.5)</text>
<text x="107" y="165.1" transform="rotate(-90 107 165.1)">0.000</text>
<text x="110" y="167.6" transform="rotate(-90 110 167.6)">PKG</text>
<text x="117" y="163.8" transform="rotate(-90 117 163.8)">(0.5)</text>
<text x="133" y="163.8" transform="rotate(-90 133 163.8)">(1.4)</text>
<text x="76.2" y="171.1" transform="rotate(-90 76.2 171.1)">3X (1.538)</text>
<text x="136.5" y="171.1" transform="rotate(-90 136.5 171.1)">3X (1.538)</text>
<text x="124.8" y="175.6">2X (0.75)</text>
<text x="78.1" y="182">EXPOSED METAL SHOWN</text>
<text x="87.8" y="185">SCALE: 20X</text>
<text x="129" y="181.3">2X (1.1)</text>
<text x="130" y="191.8">0.05 MIN</text>
<text x="45.6" y="196.7">ALL AROUND</text>
<text x="51.2" y="193.7">0.05 MAX</text>
<text x="123.5" y="194.8">ALL AROUND</text>
<text x="88.2" y="201.9">METAL EDGE</text>
<text x="160.9" y="200.1">METAL UNDER</text>
<text x="160.9" y="203.1">SOLDER MASK</text>
<text x="39.8" y="212.2">EXPOSED METAL</text>
<text x="89.4" y="213.6">SOLDER MASK</text>
<text x="119" y="213.6">EXPOSED</text>
<text x="160.2" y="213.6">SOLDER MASK</text>
<text x="89.4" y="216.6">OPENING</text>
<text x="123.2" y="216.6">METAL</text>
<text x="160.2" y="216.6">OPENING</text>
<text x="61" y="223">NON SOLDER MASK</text>
<text x="68.4" y="226">DEFINED</text>
<text x="135.1" y="223.6">SOLDER MASK</text>
<text x="139.1" y="226.6">DEFINED</text>
<text x="65" y="229">(PREFERRED)</text>
<text x="19" y="239.7">NOTES: (continued)</text>
<text x="170" y="234.2">4224442/C</text>
<text x="186" y="234.2">07/2025</text>
<text x="19" y="245.7">4. This package is designed to be soldered to a thermal pad on the board. For more information, see Texas Instruments literature</text>
<text x="19" y="251.7">5. Vias are optional depending on application, refer to device data sheet. If any vias are implemented, refer to their locations shown</text>
<text x="22.1" y="248.7">number SLUA271 (www.ti.com/lit/slua271).</text>
<text x="22.1" y="254.7">on this view. It is recommended that vias under paste be filled, plugged or tented.</text>
</g>
</svg>
